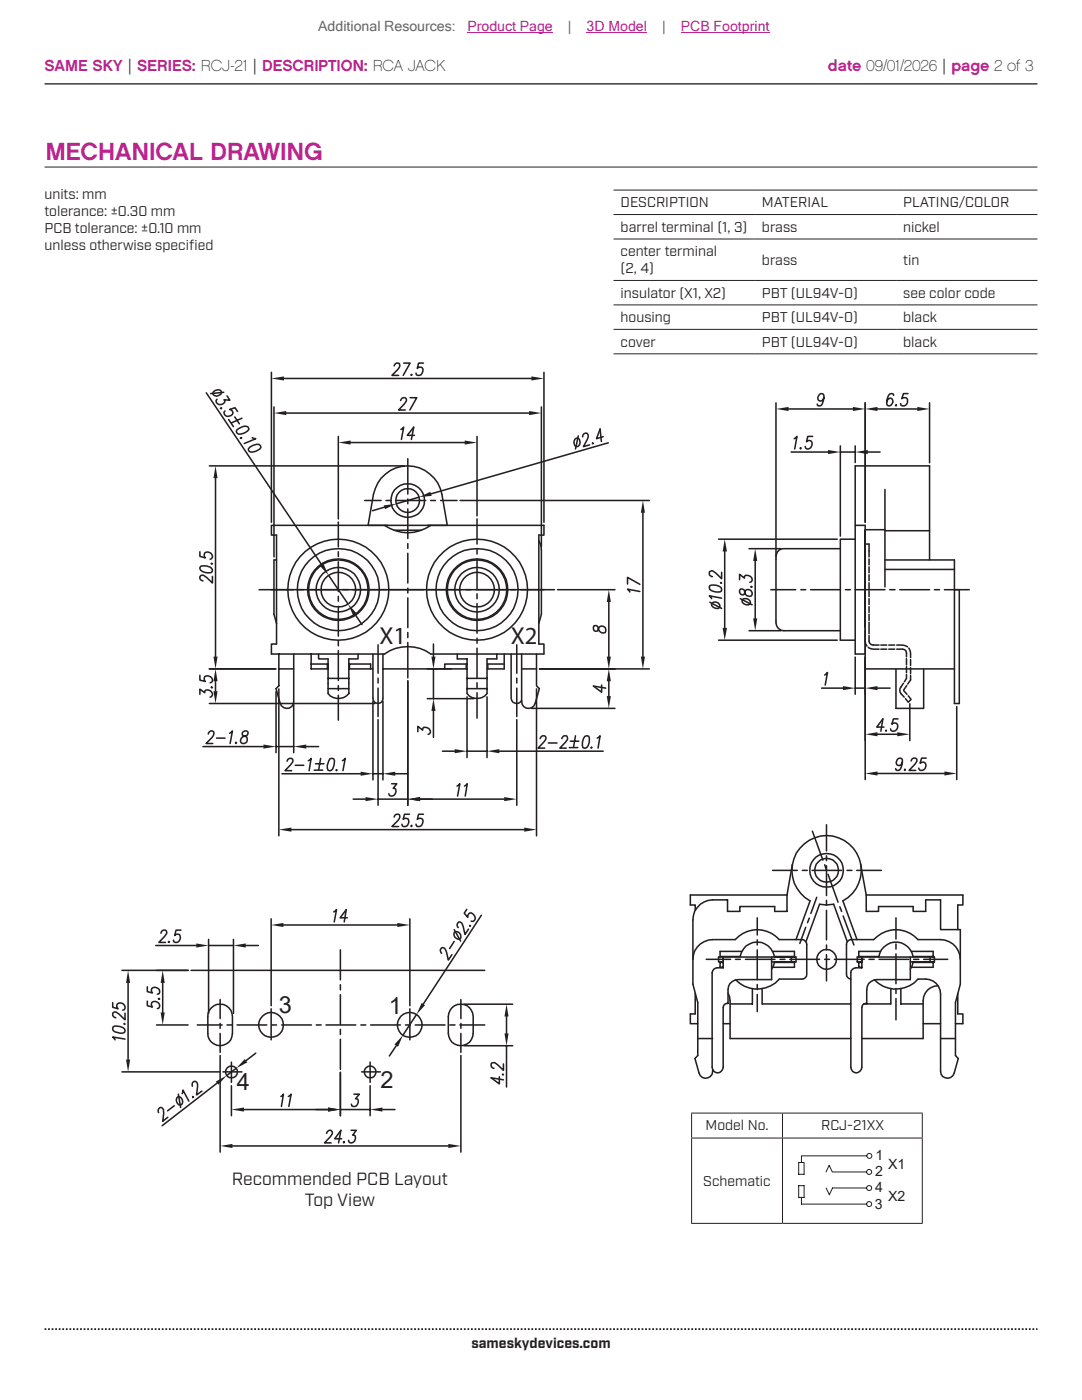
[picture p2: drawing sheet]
<svg xmlns="http://www.w3.org/2000/svg" width="216mm" height="279mm" viewBox="0 0 216 279" stroke-linecap="round" stroke-linejoin="round" font-family="sans-serif">
<path d="M8.9 16.7h198.1" fill="none" stroke="#231f20" stroke-width=".26"/>
<path d="M8.9 265.3h198.1" fill="none" stroke="#231f20" stroke-width=".35" stroke-dasharray=".4 .4 .4 .4 .4 .4" stroke-dashoffset=".7" stroke-linecap="butt"/>
<path d="M92.6 200.4h9.7M92.6 208.7h9.7M101.1 202.9v3.3M101.1 208.7v8.2" fill="none" stroke="#231f20" stroke-width=".31"/>
<g fill="#231f20">
<path d="M101.1 200.4l.4 2.5h-.8z"/>
<path d="M100.7 206.2h.8l-.4 2.5z"/>
</g>
<path d="M55.6 137.5v29.3M107.1 137.5v29.3M58.1 165.6h46.5M99.6 214.9v1.4l-1.6-1.2 2.5 .4M100.4 214.4l.1 .1-.2-.1M100.5 212.3v1.3l-1.2-1.1a.78 .78 0 0 0-1.3-.2 .7 .7 0 0 0 .5 .9h.1" fill="none" stroke="#231f20" stroke-width=".31"/>
<g fill="#231f20">
<path d="M55.6 165.6l2.5-.4v.8z"/>
<path d="M104.6 165.2l2.5 .4-2.5 .4z"/>
</g>
<path d="M81.4 135.9v24.8M83.8 159.5h16.8M103.1 143.6v17.1M78.7 163.1v-.1a.62 .62 0 0 1 .4-.5 .62 .62 0 0 1 .6 .2 1.05 1.05 0 0 1-.3 1.1l-1.2 1.2h1.3M81.7 162.5h-1l-.2 1a.65 .65 0 0 1 .8-.1 .65 .65 0 0 1 .2 .8 .72 .72 0 0 1-.5 .7 .72 .72 0 0 1-.8-.2v-.2M82.1 164.7l-.1 .2 .1 .1 .1-.1M84.5 162.5h-1l-.2 1a.65 .65 0 0 1 .8-.1 .65 .65 0 0 1 .2 .8 .72 .72 0 0 1-.4 .7 .72 .72 0 0 1-.8-.2l-.1-.2" fill="none" stroke="#231f20" stroke-width=".31"/>
<g fill="#231f20">
<path d="M81.4 159.5l2.4-.4v.8z"/>
<path d="M100.6 159.1l2.5 .4-2.5 .4z"/>
</g>
<g fill="none" stroke="#231f20" stroke-width=".31">
<path d="M54.2 74.3v29.9M56.7 75.5h49.3M108.5 74.3v29.9M54.2 117.7h56.4M85.3 104.8h23.2M91.2 156.9l.6-.5-.5 2.5M92.7 156.9l.5-.5-.4 2.5"/>
<circle cx="95.2" cy="117.7" r="8.2"/>
<circle cx="95.2" cy="117.7" r="6.1"/>
<circle cx="95.2" cy="117.7" r="5.9"/>
<circle cx="95.2" cy="117.7" r="3.5"/>
<circle cx="95.2" cy="117.7" r="4.4"/>
</g>
<g fill="#231f20">
<path d="M54.2 75.5l2.5-.4v.8z"/>
<path d="M106 75.1l2.5 .4-2.5 .4z"/>
</g>
<path d="M78.7 73v-.1a.59 .59 0 0 1 .4-.4 .59 .59 0 0 1 .6 .2 1.01 1.01 0 0 1-.3 1l-1.2 1.2h1.3M80.6 72.5h1.2l-1.3 2.4M82.1 74.7l-.1 .1 .1 .1 .1-.1M84.5 72.5h-1l-.2 1a.63 .63 0 0 1 .8-.2 .63 .63 0 0 1 .2 .9 .76 .76 0 0 1-.4 .7 .76 .76 0 0 1-.8-.2l-.1-.2M54.7 81.2v29.9M57.1 82.4h48.5M108 81.2v27.9" fill="none" stroke="#231f20" stroke-width=".31"/>
<g fill="#231f20">
<path d="M54.7 82.4l2.4-.4v.8z"/>
<path d="M105.6 82l2.4 .4-2.4 .4z"/>
</g>
<path d="M79.9 79.9a.57 .57 0 0 1 .7-.5 .57 .57 0 0 1 .5 .7l-1.6 1.7h1.4M81.8 79.4h1.4l-1.4 2.4M86 130.5h22.5M93.2 139.1v12.1M97.2 131.5h1.9M97.2 133.5h3.4M97.2 132.5h3.4M97.2 139.1v12.1M88.3 149.9h2.4M93.2 149.9h4M99.6 149.9h20.8" fill="none" stroke="#231f20" stroke-width=".31"/>
<g fill="#231f20">
<path d="M90.7 149.5l2.5 .4-2.5 .4z"/>
<path d="M97.2 149.9l2.4-.4v.8z"/>
</g>
<g fill="none" stroke="#231f20" stroke-width=".31">
<path d="M107.8 147.4a.57 .57 0 0 1 .6-.6 .57 .57 0 0 1 .5 .8l-1.5 1.7h1.3M109.4 148.3h1.7M112.1 147.4v-.1a.7 .7 0 0 1 .9-.5l.2 .3a.8 .8 0 0 1-.4 1l-1.1 1.2h1.3M113.6 149.2h1.7M113.8 147.9h1.7M114.8 146.8l-.3 2.1M116.7 146.9l.3-.1 .5 .1a2.45 2.45 0 0 1-.4 2.3l-.3 .1-.5-.1a2.49 2.49 0 0 1 .4-2.3zM118.1 149.1l-.2 .1 .1 .1 .1-.1M119.2 147.3l.5-.5-.4 2.5M31.1 188.7h8.1M41.6 188.7h5M41.6 187.5v14.8"/>
<path d="M46.6 187.5v14.8M49 188.7h2.5"/>
</g>
<g fill="#231f20">
<path d="M46.6 188.7l2.4-.4v.8z"/>
<path d="M39.2 188.3l2.4 .4-2.4 .4z"/>
</g>
<path d="M32.1 186.2a.57 .57 0 0 1 .6-.6 .57 .57 0 0 1 .5 .7l-1.5 1.8h1.3M33.7 187.9l-.1 .1 .1 .1 .1-.1M36.1 185.6h-1l-.2 1.1a.62 .62 0 0 1 1 .1 .85 .85 0 0 1-.1 1.1 .85 .85 0 0 1-1.1 0l-.1-.3M54.1 183.4v17.3M56.6 184.6h22.7M81.8 183.4v17.3" fill="none" stroke="#231f20" stroke-width=".31"/>
<g fill="#231f20">
<path d="M54.1 184.6l2.5-.4v.8z"/>
<path d="M79.3 184.2l2.5 .4-2.5 .4z"/>
</g>
<path d="M66.6 182l.6-.5-.5 2.5M69.3 183.2h-1.4l1.2-1.7-.4 2.5M67.9 214v8.7M73.9 212v4M73.9 216.7v6M63 221.4h2.5M67.9 221.4h6M76.3 221.4h2.5" fill="none" stroke="#231f20" stroke-width=".31"/>
<g fill="#231f20">
<path d="M65.5 221l2.4 .4-2.4 .4z"/>
<path d="M73.9 221.4l2.4-.4v.8z"/>
</g>
<path d="M35.3 219l.2-.1a.93 .93 0 0 1 .9 .6 .93 .93 0 0 1-.3 1h-.2a1.03 1.03 0 0 1-.6-1.5zM35.6 218.4l.4 2.6M36.4 218.3l.1-.8 1.2 2.2M38.4 216.8a.7 .7 0 0 1 .4-1l.3 .1a.92 .92 0 0 1 .3 1l-.2 1.6 1.1-.7M38.5 218.8v.2l.1-.1M43.3 216.2l-10.9 8.5M46.2 212v4M47.1 213.2l-1.8 1.4M51 210.2l-1.9 1.5M70.6 218.4h1.1l-.8 .9h.3a.9 .9 0 0 1 .1 1.1 .9 .9 0 0 1-1.1 .3l-.1-.3M31.6 222.1v-.2a.7 .7 0 0 1 .6-.9 .89 .89 0 0 1 .5 1.2l-.2 1.6 1-.8M34.8 220.7l-1.4 1" fill="none" stroke="#231f20" stroke-width=".31"/>
<g fill="#231f20">
<path d="M48.8 211.4l.5 .6-2.2 1.2z"/>
<path d="M43.1 215.9l2.2-1.3-1.7 1.9z"/>
</g>
<path d="M46.2 216.7v6M67.9 214v8.7M48.7 221.4h16.8" fill="none" stroke="#231f20" stroke-width=".31"/>
<g fill="#231f20">
<path d="M65.5 221l2.4 .4-2.4 .4z"/>
<path d="M46.2 221.4l2.5-.4v.8z"/>
</g>
<g fill="none" stroke="#231f20" stroke-width=".31">
<path d="M41.8 93h38.9M43 95.4v35.6M54.7 111.8v10.8M55.2 106.8v21.7M41.8 133.5h13.2M67.9 189.6v5.9M67.9 196.5v1M67.9 198.5v6M39.4 204.6h4.9M44.5 213.9h3.8M45.3 204.6h1M47.3 204.6h5.9"/>
<path d="M54.1 201.3v6.2M54.2 204.6h1M56 218.8l.6-.4-.4 2.4M56.2 204.6h5.9M57.5 218.8l.6-.4-.5 2.4M63.1 204.6h1M65.1 204.6h5.9M67.9 205.4v1M67.9 207.4v6M72 204.6h1M72.2 213.9h3.7M74 204.6h5.9"/>
<path d="M80.9 204.6h1M81.8 201.3v6.2M82.9 204.6h5.9M89.8 204.6h1M91.8 204.6h4.9"/>
<circle cx="67.5" cy="117.7" r="8.2"/>
<circle cx="67.5" cy="117.7" r="6.1"/>
<circle cx="67.5" cy="117.7" r="5.9"/>
<circle cx="67.5" cy="117.7" r="4.4"/>
<circle cx="46.2" cy="213.9" r="1.18"/>
<circle cx="73.8" cy="213.9" r="1.18"/>
</g>
<g fill="#231f20">
<path d="M42.6 131h.8l-.4 2.5z"/>
<path d="M43 93l.4 2.4h-.8z"/>
</g>
<g fill="none" stroke="#231f20" stroke-width=".31">
<path d="M81.4 91.5v7.1M81.4 99.6v.9M39.9 110.1v.9l1.1 .3a.67 .67 0 0 1-.2-.8 .67 .67 0 0 1 .9-.3 .71 .71 0 0 1 .7 .6 .71 .71 0 0 1-.5 .8M40 113a2.01 2.01 0 0 1 2.4 .7l-.2 .5a2.01 2.01 0 0 1-2.3-.7zM42.2 112.4l.2 .1h-.3M42.4 115v1.4l-1.2-1.2a.88 .88 0 0 0-1.2-.3l-.1 .2v.4l.6 .4M67.5 104.2v4.9M67.5 110.1v1M67.5 112.1v5.9M67.5 119v1M81.4 101.6v5.9M81.4 108.5v.9"/>
<path d="M81.4 110.4v6M81.4 117.4v1M81.4 119.3v6M95.2 103.6v5M95.2 109.6v1M95.2 111.5v6M95.2 118.5v1M67.5 121v5.9M67.5 127.9v1M67.5 129.9v5.9M67.5 136.8v1M67.5 138.8v4.9"/>
<path d="M81.4 126.2v1.1M81.4 128.2v7.1M81.4 135.9v24.8M95.2 120.4v6M95.2 127.4v1M95.2 129.4v5.9M95.2 136.3v1M95.2 138.3v5M70.5 159.5h2.4M75.4 143.6v17.1M75.4 159.5h6M83.8 159.5h2.5"/>
</g>
<g fill="#231f20">
<path d="M81.4 159.5l2.4-.4v.8z"/>
<path d="M72.9 159.1l2.5 .4-2.5 .4z"/>
</g>
<path d="M74.4 139.9v15.7M76.4 139.9v15.7M56.3 154.4h15.7M74.4 154.4h2M78.2 156.4h1l-.7 .9h.2a.84 .84 0 0 1 .1 1.2 .84 .84 0 0 1-1.2 .1v-.2M78.9 154.4h2.5" fill="none" stroke="#231f20" stroke-width=".31"/>
<g fill="#231f20">
<path d="M76.4 154.4l2.5-.4v.8z"/>
<path d="M72 154l2.4 .4-2.4 .4z"/>
</g>
<g fill="none" stroke="#231f20" stroke-width=".31">
<path d="M55.1 138v12.2M75.4 128.7v5.7M75.4 135.3v1M75.4 137.3v5.7M40.5 149h12.1M55.1 149h3.5M57.3 151.9a.57 .57 0 0 1 .6-.5 .57 .57 0 0 1 .5 .7l-1.5 1.7h1.3M58.6 140.6v9.6M58.9 152.7h1.7M61.1 149h2.5M61.5 151.8l.6-.5-.4 2.5M62.7 153.7h1.7"/>
<path d="M63 152.4h1.6M64 151.3l-.4 2.1M65.8 151.5l.3-.2 .5 .2a2.08 2.08 0 0 1-.7 2.3l-.4-.1a2.23 2.23 0 0 1 .3-2.2zM67.2 153.6l-.1 .2 .2-.1M68.3 151.8l.6-.5-.5 2.5"/>
</g>
<g fill="#231f20">
<path d="M58.6 149l2.5-.4v.8z"/>
<path d="M52.6 148.6l2.5 .4-2.5 .4z"/>
</g>
<path d="M41.8 133.5h13.2M43 135.9v2M41.6 146.5l.4-.6h.4a.78 .78 0 0 1-.1 1.3l-1.2 1.2h1.3M41.8 140.4h33M43.2 147.3h1.7M45.8 146.3l.6-.4-.5 2.5M47.1 148.1l-.1 .3 .2-.2M48.5 146a.48 .48 0 0 0 .1 .8 .75 .75 0 0 1 .8 .6 .75 .75 0 0 1-.5 .9 .75 .75 0 0 1-.9-.4 1.11 1.11 0 0 1 1.1-1.1 .55 .55 0 0 0 .4-.4 .55 .55 0 0 0-.3-.5z" fill="none" stroke="#231f20" stroke-width=".31"/>
<g fill="#231f20">
<path d="M43 133.5l.4 2.4h-.8z"/>
<path d="M42.6 137.9h.8l-.4 2.5z"/>
</g>
<g fill="none" stroke="#231f20" stroke-width=".31">
<path d="M67.5 87.1v16.5M70 88.3h22.7M95.2 87.1v15.9M51.7 117.7h6.9M59.5 117.7h1.1M61.5 117.7h6M68.4 117.7h1.1M70.4 117.7h6.8M77.7 117.7h6.9M39.9 138.6v-1.1l1 .8v-.3a.84 .84 0 0 1 1.1-.1 .84 .84 0 0 1 .1 1.2h-.2M39.9 134.8v.9l1.1 .3a.65 .65 0 0 1-.2-.9 .65 .65 0 0 1 .9-.2 .68 .68 0 0 1 .7 .6 .68 .68 0 0 1-.5 .8M42.2 137.1l.2 .1h-.3"/>
<path d="M54.7 122.6l.5 1.8M55.2 128.5h-1v2h22.5a8 8 0 0 1 9.3 0M55.6 133.5h3M58.6 130.5v9.5a1.38 1.38 0 0 1-1.2 1.4 1.38 1.38 0 0 1-1.5-1.1l-.8-2.9 .5-.5v-6.4M62.1 132.5h3.4h-.1v1v-1M62.1 130.5v3h3.4M65.5 135.4h4.1M65.5 137.4h4.1M69.6 133.5h4.8M69.6 132.5h.1v1v-1h4.3v1M71.4 130.5v1h-1.8v6.9a2.66 2.66 0 0 1-4.1 0v-6.9h-1.9v-1M74.4 130.5v8.8a1 1 0 0 0 1 1.1 1 1 0 0 0 1-1.1v-8.8"/>
<path d="M76.4 133.5h16.8M91.2 130.5v1h2v6.9a2.5 2.5 0 0 0 4 0v-6.9M93 132.5h-4.3v1M93 132.5v1M93 132.5h.2M93.2 135.4h4M93.2 137.4h4M97.3 132.5v1"/>
<circle cx="67.5" cy="117.7" r="3.5"/>
</g>
<g fill="#231f20">
<path d="M67.5 88.3l2.5-.4v.8z"/>
<path d="M92.7 87.9l2.5 .4-2.5 .4z"/>
</g>
<g fill="none" stroke="#231f20" stroke-width=".31">
<path d="M72.8 99.9h3.3M76.1 95.4a6.9 6.9 0 0 1 7-2.2 6.9 6.9 0 0 1 5.1 5.5l1.1 6.1h-15.9l1.1-6.1 .9-2.3zM77 99.9h1M79 99.9h6M80 85.7l.6-.4-.5 2.4M82.7 86.9h-1.4l1.2-1.6-.4 2.4M85.9 99.9h1M87.9 99.9h3.3M170.6 93v37.5M176.6 97.7v19.4M54.7 111.8h.5M76.7 104.8a8 8 0 0 0 9.3 0"/>
<path d="M77.4 104.8h-23.2v2h1M78.6 105.8h5.5M149.5 109.5h6.3M150.7 112v11.4M154.8 111.5v12.3M172.6 104.8v25.7M173.4 110v1.1M173.4 111.5v1.2M173.4 113.1v1.2M173.4 114.7v1.2M173.4 116.3v1.2M173.4 117.9v1.2"/>
<path d="M173.4 119.5v1.2M190.4 111.8v28.6M149.5 125.9h6.3M172.6 128l.1 .4 .3 .5M173.3 129.2a2.52 2.52 0 0 0 2.1 .4M173.4 126.8v1.2l.1 .3 .3 .3 1.6 .1M173.4 121.1v1.1M173.4 122.6v1.2M173.4 124.2v2.3M175.8 128.7h1.1M175.8 129.6h1.1M177.3 129.6h1.2"/>
<path d="M177.3 128.7h1.2M178.9 128.7a2.79 2.79 0 0 1 2.2 .4M178.9 129.6l1.6 .1 .3 .2 .1 1.2M180.9 131.4v1.3M180.9 133v1.3M180.9 134.6v.8M181.3 129.4a2.54 2.54 0 0 1 .4 1.8M181.7 131.7v1.1M181.7 133.2v1.2M181.7 134.8v.9M162.1 165.9l2.1 5.8M163 179.1l-1.2 3.2"/>
<path d="M164.6 172.6l.3 .9M164.9 164.6v5.2M164.9 170.8v1M164.9 172.8v5.9M164.9 179.7v1M165.2 174.5l2 5.5M138.3 183.6v12.8M142.2 187.5a4 4 0 0 0-3.9 4M151.1 183.2v3.4M151.1 187.6v1M151.1 189.6v5.9M151.1 196.5v1"/>
<path d="M151.1 198.5v3.4M160 187.5a1.06 1.06 0 0 1 1 1M160.8 185.1l-1.2 3.2M161.5 183.2l-.4 .9M164.9 181.7v5.9M164.9 188.6v1M164.9 190.5v5.3M167.6 181l.3 .9M168.2 182.8l2.2 5.8M169.9 187.5a.96 .96 0 0 0-1 1M178.8 183.2v4.2M178.8 188.4v1"/>
<path d="M178.8 190.4v5.9M178.8 197.3v1M178.8 199.3v4.2M187.7 187.5a4 4 0 0 1 3.9 4M191.6 185.5v10.9"/>
<circle cx="81.3" cy="99.9" r="3.4"/>
<circle cx="81.4" cy="99.9" r="2.38"/>
</g>
<g fill="#231f20">
<path d="M150.7 109.5l.4 2.5h-.8z"/>
<path d="M150.3 123.4h.8l-.4 2.5z"/>
</g>
<path d="M107.5 106.8v21.7M108 109.8v12.8M147.6 115.7v-1.1l.9 .8 .1-.5a.91 .91 0 0 1 1.1 .1 .91 .91 0 0 1 .2 1.1l-.3 .1M147.7 117.6a.66 .66 0 0 0-.1 .8 .66 .66 0 0 0 .8 .3l.1-.2a.76 .76 0 0 1 1.1-.8 .76 .76 0 0 1 .2 1.3 .99 .99 0 0 1-1.3-1.1 .67 .67 0 0 0-.8-.3zM147.7 119.5l2.4 1.2M148.2 119.6a1.03 1.03 0 0 1 1.5 .5v.3a.95 .95 0 0 1-1 .2 .95 .95 0 0 1-.6-.8zM149.9 117l.2 .1-.2 .1-.1-.1M172.6 131.1v16.7M175.1 146.5h3.9M181.5 140.5v7.3" fill="none" stroke="#231f20" stroke-width=".31"/>
<g fill="#231f20">
<path d="M179 146.1l2.5 .4-2.5 .4z"/>
<path d="M172.6 146.5l2.5-.4v.8z"/>
</g>
<path d="M111.2 117.7h11.5M191.4 117.7v22.7M103.1 128.7v5.7M103.1 135.3v1M103.1 137.3v5.7M107.7 133.5h15M121.5 120.1v10.9M172.6 125.1v8.4M176.4 145.1h-1.5l1.3-1.6-.4 2.4M176.8 145.7v.2l.1-.1M179.2 143.5h-.9l-.3 1a.67 .67 0 0 1 .9-.1 .67 .67 0 0 1 .2 .9 .72 .72 0 0 1-.6 .6 .72 .72 0 0 1-.8-.4" fill="none" stroke="#231f20" stroke-width=".31"/>
<g fill="#231f20">
<path d="M121.5 117.7l.4 2.4h-.8z"/>
<path d="M121.1 131h.8l-.4 2.5z"/>
</g>
<path d="M99.1 130.5v1M100.6 130.5v3M102 130.5v8.8a1.11 1.11 0 0 0 .9 1.1 1.11 1.11 0 0 0 1.2-.6M104.1 130.5v9.5M104.1 133.5h3M107.1 130.5v6.4l.5 .5-.8 2.9M107.5 128.5h1v2M107.7 133.5h15M118.5 124.9a.67 .67 0 0 0 .5 1.1l.3-.2a.77 .77 0 0 1 1.1-.8 .77 .77 0 0 1 .2 1.3 1.05 1.05 0 0 1-1.3-1.1 .56 .56 0 0 0-.8-.3zM121.5 135.9v3M106.1 141.4h16.6" fill="none" stroke="#231f20" stroke-width=".31"/>
<g fill="#231f20">
<path d="M121.5 133.5l.4 2.4h-.8z"/>
<path d="M121.1 138.9h.8l-.4 2.5z"/>
</g>
<g fill="none" stroke="#231f20" stroke-width=".31">
<path d="M172.6 80.4v23.8M175.1 81.6h7.9M185.5 80.4v12M153.8 117.7h5M159.8 117.7h1M161.7 117.7h6M168.7 117.7h1M170.6 117.7h6M177.6 117.7h1M179.5 117.7h6M186.5 117.7h1M188.4 117.7h5"/>
<path d="M104.1 140a1.38 1.38 0 0 0 1.2 1.4 1.38 1.38 0 0 0 1.5-1.1M108 122.6l-.5 1.8M120 136.7v1.4l-1.6-1.2 2.5 .4M154.8 123.8a1.69 1.69 0 0 0 1.6 2.1h11.3M170.6 130.5h2M172.6 133.5h17.8M172.6 125.9v2.1M178.8 133.5v7.9h5.5v-7.9M190.4 140.4h1M138.3 196.4l.9 3.7v10.5l-.5 .7 .8 2.9a1.4 1.4 0 0 0 1.7 .9 1.4 1.4 0 0 0 1-1.6M138.7 198.3v4.1h-1v1.9h1.5M140.9 191.5h4.9"/>
<path d="M143.7 192v1h.6M143.7 192.1h.6M143.7 190.9h4a3.5 3.5 0 0 1 3.4-2.9 3.5 3.5 0 0 1 3.4 2.9h4M144.3 192h-.9v-1h15.4v1h-4.8M144.3 191v2.1h-1.2a1.06 1.06 0 0 0-1 1v18.9a1.1 1.1 0 0 0 1.1 1.1 1.1 1.1 0 0 0 1.1-1.1v-11.9a.79 .79 0 0 1 1-.8v-2.8a1.94 1.94 0 0 1 2-2h6.7v-4.5M145.3 198.2l.3 .7 .1 .8v7.6h24.1M146.8 191.5h.9M148 189.9h-4.3v1.1M148.7 191.5h5.9M150.1 197.3v3.1h-4.4M152.1 197.3v3.1h17.7M154.2 189.9h4.3v1.1"/>
<path d="M155.7 191.5h.9M157.6 191.5h5.9M157.9 191v1M158.5 192.1h-4l-.5 1.3M158.5 192v1h-4.3M161 188.5v5.9a.96 .96 0 0 1-1 1h-4.5a5.9 5.9 0 0 1-8.7 .1M164.6 191.5h.9M166.5 191.5h5.9M168.9 188.5v5.9a.97 .97 0 0 0 .9 1M171.4 192v1h.6M171.4 192.1h.6M171.4 190.9h4"/>
<path d="M172 191v2.1h-1.3a1.06 1.06 0 0 0-.9 1v18.9a1.1 1.1 0 0 0 1.1 1.1 1.1 1.1 0 0 0 1.1-1.1v-11.9a.79 .79 0 0 1 .9-.8v-2.8a1.94 1.94 0 0 1 2-2h6.7v-4.5M172 192h-.9v-1h15.4v1h-4.9M173.4 191.5h1M174.5 195.5a5.9 5.9 0 0 0 8.7-.1 3.8 3.8 0 0 1 4.1 1.5l.3 .7 .1 .8v15.4a1.38 1.38 0 0 0 1.2 1.4 1.38 1.38 0 0 0 1.5-1l.8-2.9-.6-.7v-10.5l1-3.7M175.4 191a3.5 3.5 0 0 1 3.4-3 3.5 3.5 0 0 1 3.4 3M175.4 191.5h5.9M175.7 189.9h-4.3v1.1M177.8 197.3v3.1zM179.8 197.3v3.1h4.4M181.8 189.9h4.4v1.1M182.2 192.1h4M182.2 190.9h4"/>
<path d="M182.2 192l-.6 1.4M182.3 191.5h1M184.3 191.5h4.8M185.6 191v1M186.2 192v1h-4.4M187.2 196.7a2.97 2.97 0 0 0-3 3v7.6h-12.2M191.1 198.3v4.1h1v1.9h-1.5M139.2 207.3h3M144.3 204.3h1.4M172.3 200.4h5.5M184.2 204.3h3.5M187.7 207.3h2.9"/>
<circle cx="164.9" cy="191.4" r="1.98"/>
</g>
<g fill="#231f20">
<path d="M172.6 81.6l2.5-.4v.8z"/>
<path d="M183 81.2l2.5 .4-2.5 .4z"/>
</g>
<g fill="none" stroke="#231f20" stroke-width=".31">
<path d="M178.3 78.9v-.2l-.5-.2a1.76 1.76 0 0 0-.9 2.1l.2 .3a.76 .76 0 0 0 1-.4 .76 .76 0 0 0-.5-1l-.5 .3-.2 .4M181.2 78.5h-.9l-.3 1.1a.71 .71 0 0 1 1.1 .1 .99 .99 0 0 1-.7 1.3l-.6-.1-.1-.4M170.6 93h14.9v18.8M178.8 80.7l-.1 .2 .1 .1 .1-.1M107.5 107.9l.4 .9 .1 1M108.5 104.8v2h-1M167.7 109.5h-11.3a1.64 1.64 0 0 0-1.6 2M170.6 104.8h2M172.6 109.5v-.9h.8v1.4M172.6 105.7h4M176.6 113.6h13.8M176.6 105.9h8.9"/>
<path d="M176.6 111.8h13.8M154.2 173.7h4.9M157 178.6h-19.3v2h1v1M157 178.6v3.3h-2.4v-1h-7v1h-2.4v-2.3h-3a4 4 0 0 0-3.9 4M158.1 172.5l-1.1 6.1M160.1 173.7h1M162.1 173.7h5.9M169 173.7h1M171 173.7h4.9M171.7 172.5l1.1 6.1M172.8 178.6v3.3h2.5v-1h6.9v1h2.5v-2.3h3v5.9h3.9M172.8 178.6h19.3v2h-1v4.9"/>
<path d="M31.2 193.7h6.3M32.5 196.2v5.8M38.1 193.7h58.6M142.2 187.5h4.5a5.8 5.8 0 0 1 8.8 0h4.5M158.8 187.5l2.8-7.7a6.9 6.9 0 0 1-2-10.5 6.9 6.9 0 0 1 10.7 0 6.9 6.9 0 0 1-2.1 10.5l2.8 7.7M160.8 187.9l2.7-7.4 1.4 .1 1.4-.1 2.8 7.4M169.9 187.5h4.4a5.9 5.9 0 0 1 8.9 0h4.5M31.2 204.6h6.3"/>
<circle cx="164.9" cy="173.7" r="3.4"/>
<circle cx="164.9" cy="173.7" r="2.39"/>
</g>
<g fill="#231f20">
<path d="M32.1 202h.8l-.4 2.6z"/>
<path d="M32.5 193.7l.4 2.5h-.8z"/>
</g>
<path d="M24.3 193.7h13.2M25.6 196.2v15.3M29.4 199.8v.9l1 .3a.65 .65 0 0 1-.1-.9 .65 .65 0 0 1 .8-.2 .71 .71 0 0 1 .7 .6 .71 .71 0 0 1-.4 .8M29.4 196.9v1l1 .3a.65 .65 0 0 1-.1-.9 .65 .65 0 0 1 .8-.2 .72 .72 0 0 1 .7 .5 .72 .72 0 0 1-.2 .8h-.2M31.7 199.2l.2 .2-.3-.1M24.3 213.9h19.6" fill="none" stroke="#231f20" stroke-width=".31"/>
<g fill="#231f20">
<path d="M25.6 193.7l.4 2.5h-.9z"/>
<path d="M25.1 211.5h.9l-.4 2.4z"/>
</g>
<path d="M172.6 131.8v23.8M175.1 154.4h13.3M190.9 141v14.6M22.5 200.1v.9l1.1 .3a.67 .67 0 0 1-.2-.9 .67 .67 0 0 1 .9-.2 .72 .72 0 0 1 .6 .6 .72 .72 0 0 1-.4 .8M22.6 204.9a2.45 2.45 0 0 1 2.2 .4l.1 .3-.1 .4a2.25 2.25 0 0 1-2.2-.3l-.1-.3zM24.8 204.2l.1 .2-.2-.1M24.9 207.4l-2.4-.4 .4 .5M24.9 202.2v1.3l-1.1-1.1a.85 .85 0 0 0-1.2-.3 .67 .67 0 0 0 .5 1" fill="none" stroke="#231f20" stroke-width=".31"/>
<g fill="#231f20">
<path d="M188.4 154l2.5 .4-2.5 .4z"/>
<path d="M172.6 154.4l2.5-.4v.8z"/>
</g>
<g fill="none" stroke="#231f20" stroke-width=".31">
<path d="M154.8 80.4v30.5M157.3 81.6h12.9M172.6 80.4v23.8M170.6 107.6h-2.9v20.2h2.9M180.1 152.1a.69 .69 0 0 1-1.1 .6 .79 .79 0 0 1 0-1 .79 .79 0 0 1 .9-.3 2.24 2.24 0 0 1-.4 2.3l-.5 .1-.2-.1-.1-.3M180.6 153.5l-.1 .3 .2-.1M181.8 151.9a.57 .57 0 0 1 .6-.6 .57 .57 0 0 1 .5 .7l-1.5 1.8h1.3M184.8 151.3h-.9l-.3 1a.67 .67 0 0 1 .9-.1 .67 .67 0 0 1 .2 .8 .71 .71 0 0 1-.6 .7 .71 .71 0 0 1-.8-.4"/>
<circle cx="67.5" cy="117.7" r="10.1"/>
<circle cx="95.2" cy="117.7" r="10.1"/>
</g>
<g fill="#231f20">
<path d="M170.2 81.2l2.4 .4-2.4 .4z"/>
<path d="M154.8 81.6l2.5-.4v.8z"/>
</g>
<path d="M164.4 79.4a.69 .69 0 0 1-1 .5 .81 .81 0 0 1-.1-.9 .81 .81 0 0 1 1-.3 2.24 2.24 0 0 1-.4 2.2l-.5 .1-.3-.1v-.3M143.4 107.6h23.7M144.6 110.1v15.2M143.4 127.8h23.7" fill="none" stroke="#231f20" stroke-width=".31"/>
<g fill="#231f20">
<path d="M144.6 107.6l.5 2.5h-.9z"/>
<path d="M144.2 125.3h.9l-.5 2.5z"/>
</g>
<g fill="none" stroke="#231f20" stroke-width=".31">
<path d="M141.6 116.9a2.45 2.45 0 0 1 2.3 .4l.1 .3-.1 .4a2.49 2.49 0 0 1-2.3-.4l-.1-.3zM143.9 116.3l.1 .1-.2-.1M144 114.2v1.3l-1.2-1.1a.85 .85 0 0 0-1.2-.3l-.1 .1a.7 .7 0 0 0 .5 .9h.1M144 119.4l-2.5-.5 .5 .6M141.6 120.2l2.4 1.2M142 120.5a.87 .87 0 0 1 1.1-.3 .87 .87 0 0 1 .4 1.1 1.02 1.02 0 0 1-1.5-.8zM88.1 190.2h-.1a.7 .7 0 0 1 .3-1.1l.1 .1a.94 .94 0 0 1 .7 .8l.4 1.6 .7-1.1M90.6 187.9l-.9 1.4M90.6 185.5l1.3 2.3M90.7 186a.93 .93 0 0 1 1.1 .3 .93 .93 0 0 1 0 1.1 .93 .93 0 0 1-1-.3 .93 .93 0 0 1-.1-1.1zM91.5 185.1h-.2a.59 .59 0 0 1 0-.8 .59 .59 0 0 1 .7-.2l.2 .1 .2 .7 .4 1.6 .7-1.1M93.1 181.5l-.5 .7 .7 .9a.64 .64 0 0 1 .4-.8 .64 .64 0 0 1 .8 .3 .69 .69 0 0 1 .3 .8 .69 .69 0 0 1-.8 .4"/>
<path d="M93.7 184.7l.1 .2 .1-.2M96.1 182.7l-11.7 17.7M79.1 208.7l-1.4 2M83.1 202.5l-2.7 4.1"/>
<circle cx="81.8" cy="204.6" r="2.49"/>
</g>
<g fill="#231f20">
<path d="M80.4 206.6l-1 2.3-.7-.5z"/>
<path d="M84.1 200.2l.7 .4-1.7 1.9z"/>
</g>
<g fill="none" stroke="#231f20" stroke-width=".31">
<path d="M43.9 199.5v3.8M92 199.5v3.8M41.5 202.9a2.46 2.46 0 0 1 2.4-2.5 2.46 2.46 0 0 1 2.5 2.5v3.3a2.46 2.46 0 0 1-2.5 2.5 2.46 2.46 0 0 1-2.4-2.5M41.5 202.9v3.3zM43.9 204.2v1M43.9 206.2v3.8M43.9 210.6v19.3M90.2 201.1a2.47 2.47 0 0 1 2.7-.5 2.47 2.47 0 0 1 1.5 2.3v3.3a2.48 2.48 0 0 1-2.5 2.5 2.48 2.48 0 0 1-2.4-2.5v-3.3l.1-.7zM92 204.2v1M92 206.2v3.8M92 210.6v19.3M46.4 228.7h43.1"/>
<circle cx="54.1" cy="204.6" r="2.47"/>
</g>
<g fill="#231f20">
<path d="M43.9 228.7l2.5-.4v.8z"/>
<path d="M89.5 228.3l2.5 .4-2.5 .4z"/>
</g>
<path d="M83.6 99.2l-4.5 1.3M114.7 87.7a.5 .5 0 0 1 .9 0 .87 .87 0 0 1 .1 .9 .87 .87 0 0 1-.8 .5 1.11 1.11 0 0 1-.2-1.4zM115.4 87l-.6 2.6M116.3 87.2v-.1a.66 .66 0 0 1 .8-.6l.1 .1a.97 .97 0 0 1 0 1.1l-.8 1.4 1.2-.3M118.3 88.4l-.1 .1h.2M120.4 87.1l-1.4 .5 .7-2 .3 2.5M121.4 88.4l-35.4 10.2M76.7 101.2l-2.4 .7M65.2 226.2a.57 .57 0 0 1 .6-.6 .57 .57 0 0 1 .5 .7l-1.6 1.8h1.4M68.2 227.3h-1.4l1.2-1.7-.4 2.5M68.6 227.8v.3l.1-.2M70.1 225.6h1l-.7 1h.3a.87 .87 0 0 1 0 1.1 .87 .87 0 0 1-1 .2l-.1-.3" fill="none" stroke="#231f20" stroke-width=".31"/>
<g fill="#231f20">
<path d="M76.6 100.9l2.5-.4-2.3 1.1z"/>
<path d="M83.6 99.2l2.3-1.1 .2 .9z"/>
</g>
<path d="M163.9 137.3h4.3M170.6 131.1v7.5M170.6 137.3h2M172.6 131.1v7.5M175.1 137.3h2.5" fill="none" stroke="#231f20" stroke-width=".31"/>
<g fill="#231f20">
<path d="M172.6 137.3l2.5-.4v.8z"/>
<path d="M168.2 136.9l2.4 .4-2.4 .4z"/>
</g>
<path d="M91.8 99.9h37.8M128.3 102.3v28.7M107.7 133.5h21.9M164.6 134.7l.5-.5-.4 2.5" fill="none" stroke="#231f20" stroke-width=".31"/>
<g fill="#231f20">
<path d="M128.3 99.9l.4 2.4h-.8z"/>
<path d="M127.9 131h.8l-.4 2.5z"/>
</g>
<g fill="none" stroke="#231f20" stroke-width=".31">
<path d="M41.2 78.4l23 34.4M42.6 78.2a.97 .97 0 0 1 1.6 0 .95 .95 0 0 1-.7 .8 .95 .95 0 0 1-1-.3zM44.6 78.3l-2.6 .2M45.3 79l.6 .9-1.2-.1 .1 .2a.85 .85 0 0 1-.9 .8 .85 .85 0 0 1-.7-.9l.1-.2M44.2 81.4l-.2 .1 .2 .1M44.9 82l-.2 .2a.81 .81 0 0 0 .4 .8 .81 .81 0 0 0 1-.1l.3-.2a.66 .66 0 0 0-.6-1l1.1-.3 .5 .7M45.6 83.7l1 1.4M46.8 83.2l1 1.4M47.4 85.7a2.75 2.75 0 0 1 1.8-.6l.4 .3a1.1 1.1 0 0 1-1 1.1l-1 .1-.4-.3-.1-.3zM48.2 87.3l-.2 .2h.2M48.3 83.5l-2 .8M49.8 89.3a2.73 2.73 0 0 1 1.8-.6l.5 .6a2.06 2.06 0 0 1-2.4 .8l-.1-.5z"/>
<path d="M50.3 87.3l.7 .3-2.3 .9M65.6 114.8l3.9 5.8M125.2 116.6v-1.4l2.5 1.4M127.7 118l-2.5-.4 .5 .5M70.8 122.6l1.4 2"/>
</g>
<g fill="#231f20">
<path d="M69.5 120.6l1.6 1.8-.6 .5z"/>
<path d="M63.9 113l.6-.5 1.1 2.3z"/>
</g>
<path d="M157.9 90.2h7.3M167.7 89v18M167.7 90.2h2.9M170.6 89v3.3M173.2 90.2h2.4" fill="none" stroke="#231f20" stroke-width=".31"/>
<g fill="#231f20">
<path d="M170.6 90.2l2.6-.4v.8z"/>
<path d="M165.2 89.8l2.5 .4-2.5 .4z"/>
</g>
<g fill="none" stroke="#231f20" stroke-width=".31">
<path d="M158.5 87.6l.5-.5-.4 2.5M159.7 89.3l-.1 .1 .1 .2 .2-.2M162.2 87.1h-1l-.3 1.1a.62 .62 0 0 1 .8-.3 .62 .62 0 0 1 .4 .7 .8 .8 0 0 1-.5 .8 .8 .8 0 0 1-.9-.1v-.2M85.3 133.5h4.8M85.3 139.4h9.3M86.5 128.5v2.5M86.5 133.5v5.9M180.3 136.4a1.75 1.75 0 0 0-.7 1.7l.8 1M180.9 135.4l-.4 .7M180.9 136.8l-.6 .9 .7 .9M181.2 138.9l.6 .7-.6 .5-.5-.7M181.7 135.7l-.6 .8"/>
<path d="M86.5 141.9v5.3"/>
</g>
<g fill="#231f20">
<path d="M86.1 131h.8l-.4 2.5z"/>
<path d="M86.5 139.4l.4 2.5h-.8z"/>
</g>
<path d="M83.4 146v-1l.9 .7 .1-.4a.91 .91 0 0 1 1.1 .1 .91 .91 0 0 1 .2 1l-.3 .1" fill="none" stroke="#231f20" stroke-width=".31"/>
<g fill="none" stroke="#231f20" stroke-width=".2">
<path d="M8.9 33.3h198.1M122.4 37.9h84.6M122.4 42.8h84.6M122.4 47.7h84.6M122.4 56h84.6M122.4 60.9h84.6M122.4 65.7h84.6M122.4 70.6h84.6M137.9 222.1h46.2M137.9 227.1h46.2M138 222.2v4.8M138 227.2v16.9"/>
<path d="M156.1 222.2v4.8M156.1 227.2v16.9M159.4 232h1v2.4h-1zM159.4 236.6h1v2.4h-1zM159.9 239v1.3h13.1M164.8 233.9l.6-1.3 .7 1.3h6.8M164.9 237.1l.6 1.3 .6-1.3h6.8M173 230.7h-13.1v1.3M184 222.2v4.8M184 227.2v16.9M137.9 244.2h46.2"/>
<circle cx="173.4" cy="233.9" r=".5"/>
<circle cx="173.4" cy="237.1" r=".5"/>
<circle cx="173.5" cy="230.7" r=".5"/>
<circle cx="173.4" cy="240.3" r=".5"/>
</g>
<path d="M93.3 6.5h17M117.1 6.5h12M135.8 6.5h17.8" fill="none" stroke="#bd238f" stroke-width=".2"/>
<text font-size="4.9" fill="#bd238f" x="9.1" y="31.9">MECHANICAL DRAWING</text>
<g font-size="4.9" fill="#231f20">
<text x="75.7" y="128.5">X1</text>
<text x="101.9" y="128.5">X2</text>
</g>
<g font-size="4.7" fill="#231f20">
<text x="55.6" y="202.2">3</text>
<text x="77.6" y="202.5">1</text>
<text x="47.2" y="217.5">4</text>
<text x="75.9" y="217.2">2</text>
</g>
<g font-size="3.5" fill="#231f20">
<text x="46.2" y="236.5">Recommended PCB Layout</text>
<text x="60.8" y="240.7">Top View</text>
</g>
<g font-size="3.2" fill="#bd238f">
<text x="8.9" y="14.3">SAME SKY | SERIES: RCJ-21 | DESCRIPTION: RCA JACK</text>
<text x="165.2" y="14.3">date 09/01/2026 | page 2 of 3</text>
</g>
<g font-size="2.8" fill="#63676b">
<text x="63.5" y="6.1">Additional Resources:</text>
<text x="113.3" y="6.1">|</text>
<text x="132.1" y="6.1">|</text>
</g>
<g font-size="2.8" fill="#bd238f">
<text x="93.3" y="6.1">Product Page</text>
<text x="117.1" y="6.1">3D Model</text>
<text x="135.8" y="6.1">PCB Footprint</text>
</g>
<g font-size="2.8" fill="#231f20">
<text x="8.9" y="39.8">units: mm</text>
<text x="123.8" y="41.4">DESCRIPTION</text>
<text x="152" y="41.4">MATERIAL</text>
<text x="180.2" y="41.4">PLATING/COLOR</text>
<text x="8.9" y="43.2">tolerance: ±0.30 mm</text>
<text x="8.9" y="46.6">PCB tolerance: ±0.10 mm</text>
<text x="123.8" y="46.3">barrel terminal (1, 3)</text>
<text x="152" y="46.3">brass</text>
<text x="180.2" y="46.3">nickel</text>
<text x="8.9" y="49.9">unless otherwise specif</text>
<text x="37.7" y="49.9">ied</text>
<text x="123.8" y="51.2">center terminal</text>
<text x="152" y="52.9">brass</text>
<text x="180.2" y="52.9">tin</text>
<text x="123.8" y="54.6">(2, 4)</text>
<text x="123.8" y="59.4">insulator (X1, X2)</text>
<text x="152" y="59.4">PBT (UL94V-0)</text>
<text x="180.2" y="59.4">see color code</text>
<text x="123.8" y="64.3">housing</text>
<text x="152" y="64.3">PBT (UL94V-0)</text>
<text x="180.2" y="64.3">black</text>
<text x="123.8" y="69.2">cover</text>
<text x="152" y="69.2">PBT (UL94V-0)</text>
<text x="180.2" y="69.2">black</text>
<text x="140.8" y="225.6">Model No.</text>
<text x="163.8" y="225.6">RCJ-21XX</text>
<text x="174.7" y="231.5">1</text>
<text x="177.2" y="233.4">X1</text>
<text x="140.3" y="236.7">Schematic</text>
<text x="174.6" y="238">4</text>
<text x="174.6" y="234.7">2</text>
<text x="177.2" y="239.7">X2</text>
<text x="174.6" y="241.2">3</text>
<text x="94.1" y="269">sameskydevices.com</text>
</g>
</svg>
